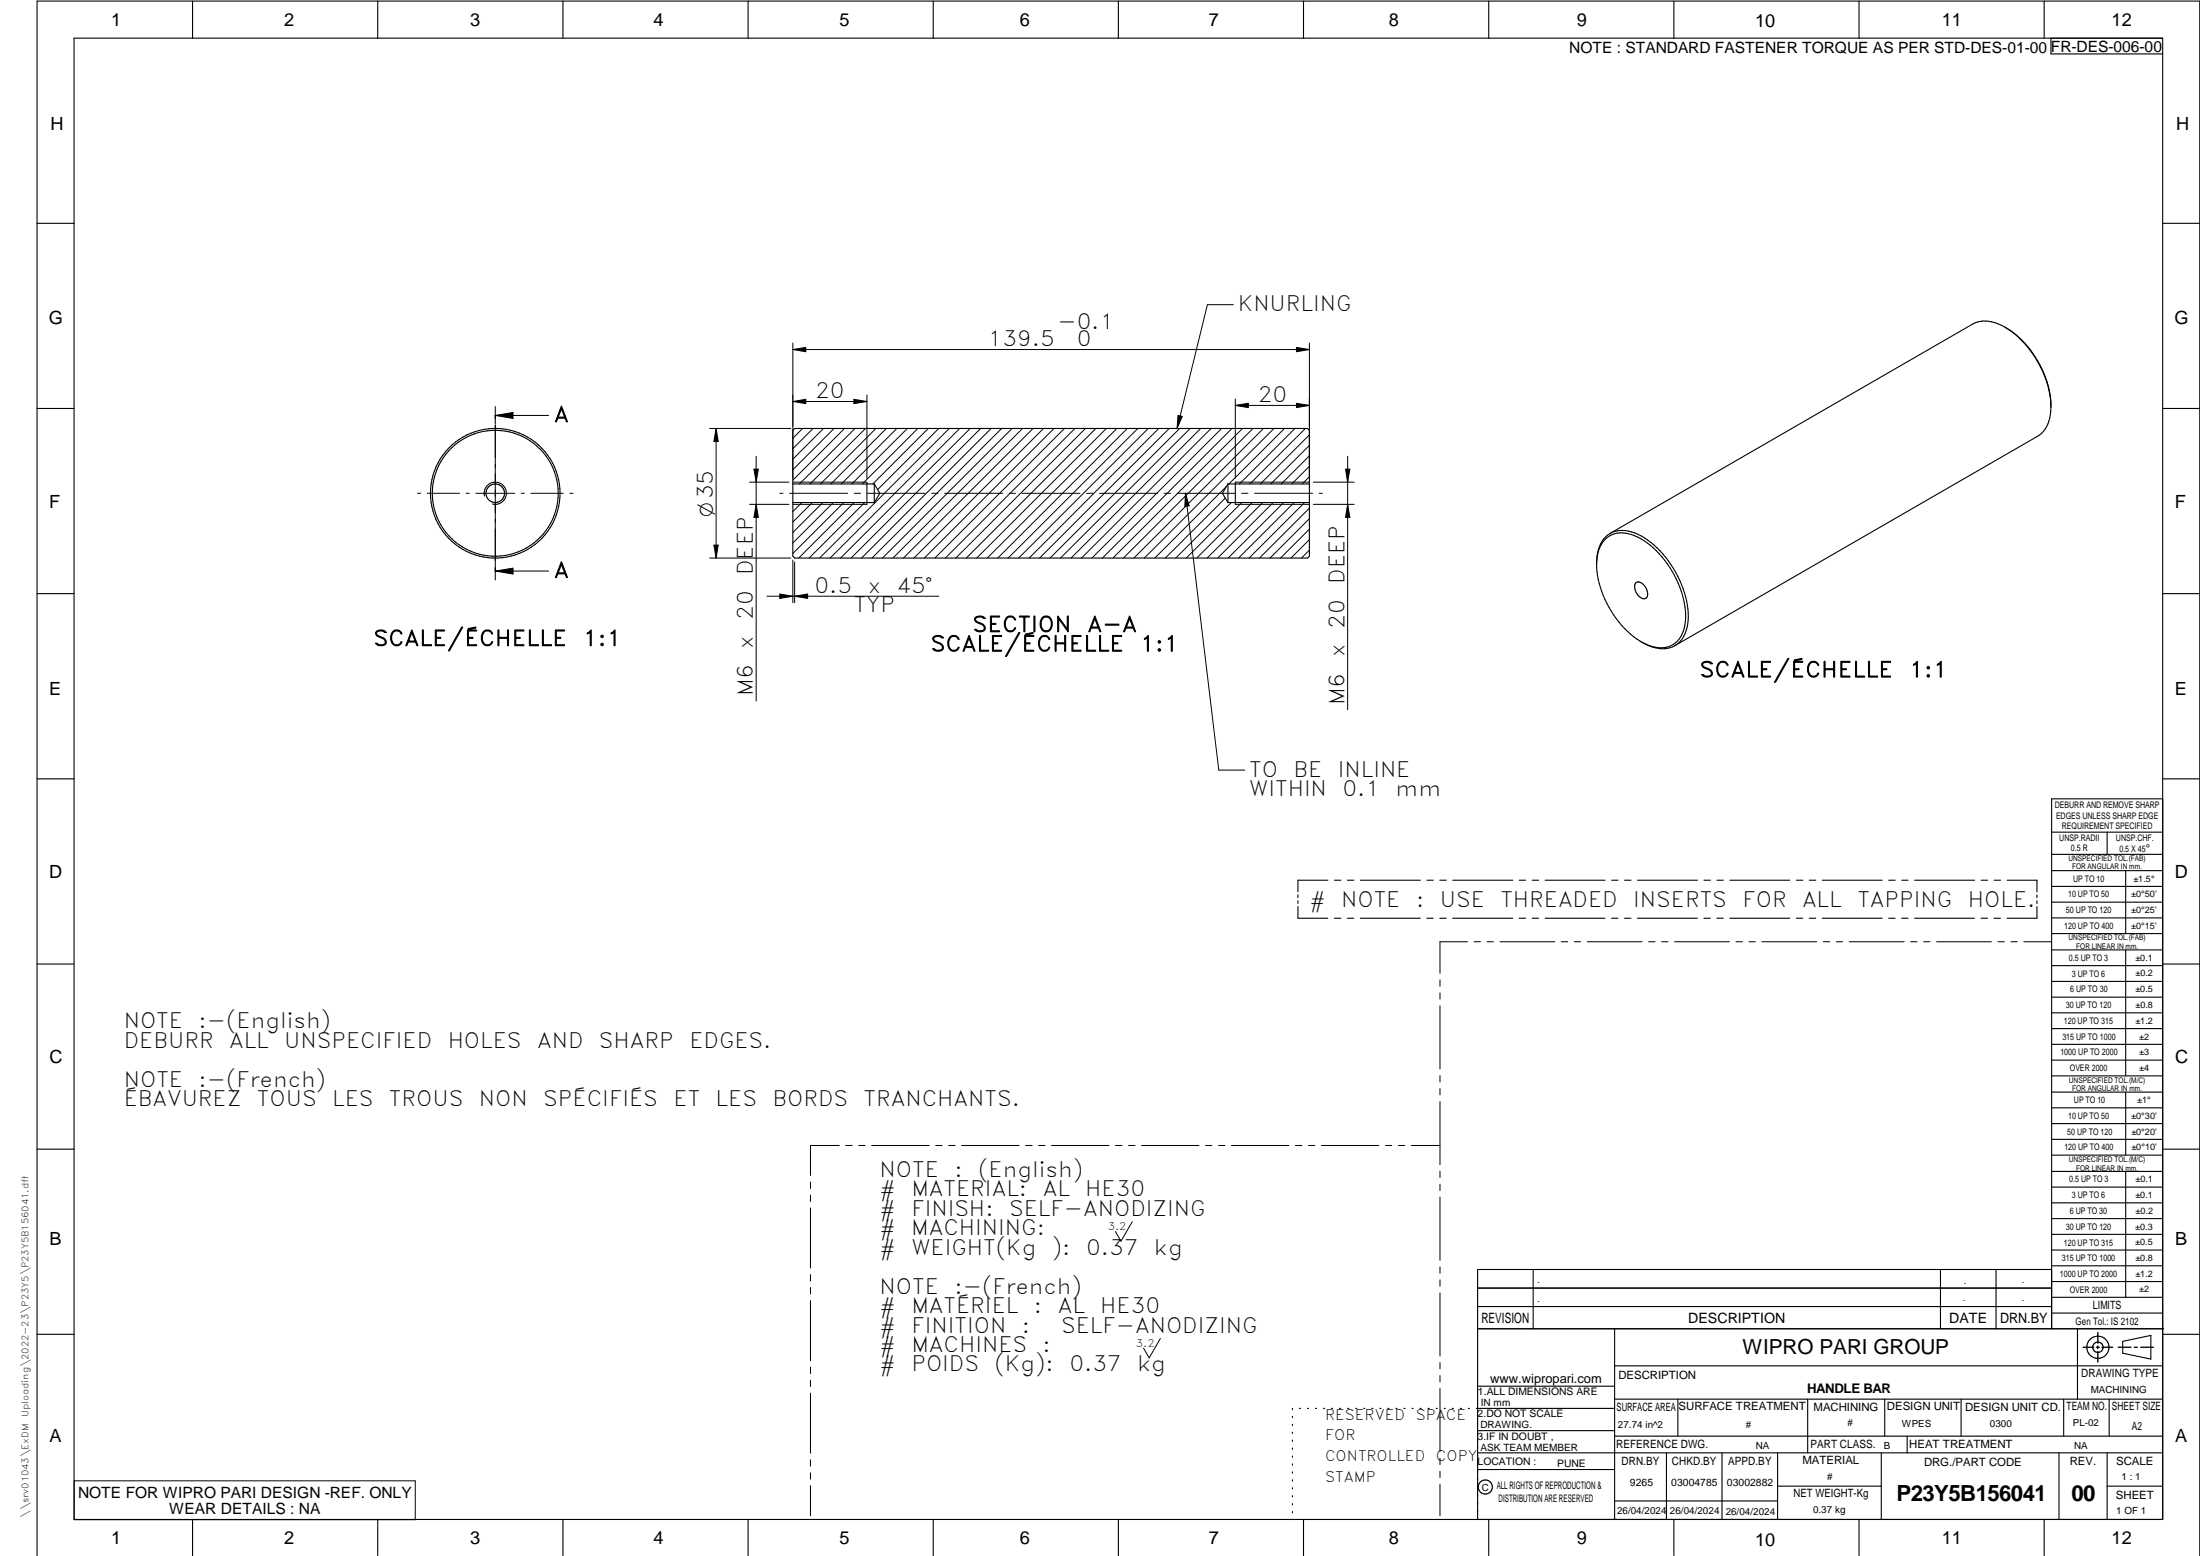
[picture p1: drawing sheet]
<svg xmlns="http://www.w3.org/2000/svg" width="594mm" height="420mm" viewBox="0 0 594 420" stroke-linecap="round" stroke-linejoin="round" font-family="sans-serif">
<g fill="none" stroke="#000" stroke-width=".3">
<path d="M20 10.3h564v400h-564zM52 .3v10M102 .3v10M152 .3v10M202 .3v10M252 .3v10M302 .3v10M352 .3v10M402 .3v10M452 .3v10M502 .3v10M552 .3v10"/>
<path d="M553.8 10.3v4.3h30.2M10 60.3h10M584 60.3h10M541.8 88.6l1.7 1.1M543.8 90a28.4 28.4 0 0 1 9.9 18M10 110.3h10M214.6 115.7h138.5l.5 .5v34l-.5 .5h-138.5l-.5-.5v-34zM553.8 108.4v1M584 110.3h10M214.1 130.7h22M214.1 135.7h22M234.1 130.2v6"/>
<path d="M236.1 130.7l1.5 2.5-1.5 2.5M236.1 130.7v5M331.6 130.7h22M331.6 135.7h22M331.6 130.7l-1.5 2.5 1.5 2.5M331.6 130.7v5M333.6 130.2v6M431.1 152.5a9.2 9.2 0 0 1 3.6-8.4 8.4 8.4 0 0 1 8.5 .6 27 27 0 0 1 12.7 22.8 8.2 8.2 0 0 1-3.6 6.8M433.6 145.5a7.4 7.4 0 0 1 8.6-.5 26.1 26.1 0 0 1 13 22 7.7 7.7 0 0 1-4.5 7.6 10.6 10.6 0 0 1-9.6-2.7 26.6 26.6 0 0 1-9.9-20.5 8.8 8.8 0 0 1 2.4-5.9zM434.8 144l97.9-56.5a9.1 9.1 0 0 1 9.4 1.3 26.1 26.1 0 0 1 11.7 22.2 8.1 8.1 0 0 1-3.6 6.8l-97.9 56.5M441.7 157.4a1.62 1.62 0 0 1 2.3 .7 2.53 2.53 0 0 1 .4 3.5 2.54 2.54 0 0 1-2.8-2.1l-.2-1.2zM10 160.3h10"/>
<path d="M443.2 173.3a9 9 0 0 0 9.1 1M584 160.3h10M10 210.3h10M584 215.7h-30v143.1M584 210.3h10M358.6 237.7h-8.1v3.1M360.4 237.7h1.7M363.8 237.7h1.8M367.4 237.7h16.1M385.3 237.7h1.7M388.8 237.7h1.7M392.3 237.7h16.2"/>
<path d="M410.2 237.7h1.8M413.8 237.7h1.7M417.3 237.7h16.1M435.2 237.7h1.7M438.7 237.7h1.7M442.2 237.7h16.2M460.1 237.7h1.8M463.6 237.7h1.8M467.1 237.7h16.2M485.1 237.7h1.7M488.6 237.7h1.7M492.1 237.7h16.2"/>
<path d="M510 237.7h1.8M513.5 237.7h1.8M517 237.7h16.2M535 237.7h1.7M538.5 237.7h1.7M542 237.7h8.1v3.1M554 230.7h30M554 224.7h30M554 235.1h30M554 239.4h30M569 224.7v6M574 235.1v17"/>
<path d="M350.5 244.8v3.1h8.1M350.5 241.6v.8M350.5 243.2v.8M360.3 247.9h1.8M363.8 247.9h1.8M367.3 247.9h16.2M385.3 247.9h1.7M388.8 247.9h1.7M392.3 247.9h16.2M410.2 247.9h1.8M413.7 247.9h1.8M417.2 247.9h16.2"/>
<path d="M435.2 247.9h1.7M438.7 247.9h1.7M442.2 247.9h16.2M460.1 247.9h1.7M463.6 247.9h1.7M467.1 247.9h16.2M485.1 247.9h1.7M488.6 247.9h1.7M492.1 247.9h16.1M510 247.9h1.7M513.5 247.9h1.7M517 247.9h16.2"/>
<path d="M535 247.9h1.7M538.5 247.9h1.7M550.1 241.6v.8M550.1 243.2v.8M550.1 244.8v3.1h-8.1M554 243.6h30M554 247.9h30M554 252.1h30M554 256.5h30M574 256.5v34M10 260.3h10M554 260.8h30"/>
<path d="M554 265h30M554 269.3h30M554 273.5h30M554 277.7h30M584 260.3h10M554 282h30M554 286.3h30M554 290.5h30M554 294.9h30M554 299.1h30M574 294.9v17M10 310.3h10"/>
<path d="M554 303.4h30M554 307.7h30M554 311.9h30M554 316.3h30M574 316.3v34M584 310.3h10M554 320.5h30M554 324.8h30M554 329.1h30M554 333.3h30M554 337.5h30M399 358.8h185.3"/>
<path d="M399 352.8h155M399 347.8h155M414 342.8v16M436 358.8v51.5M524 342.8v16M539 342.8v16M554 342.8h-155v67.5M554 341.8h30M554 346.1h30M554 350.3h30M554 354.6h30M561 358.8v19"/>
<path d="M10 360.3h10M399 374.3h37M436 368.8h148M436 377.8h148M453.1 377.8v10M488.1 377.8v14.5M508.9 377.8v10M529.6 377.8v10M557.3 377.8v10M569.5 377.8v10M573.2 362.2l7.6-1.6v6.4l-7.6-1.6zM584 360.3h10"/>
<path d="M349 380.3v.3M349 382.4v.4M349 384.6v.3M349 386.7v.4M349 388.9v.3M349 391v.4M349 393.2v.3M349 395.3v.3M349 397.4v.4M349 399.6v.3M350.9 380.3h.3M353 380.3h.3"/>
<path d="M355.2 380.3h.3M357.4 380.3h.3M359.6 380.3h.3M361.7 380.3h.3M363.9 380.3h.3M366.1 380.3h.3M368.3 380.3h.3M370.4 380.3h.3M372.6 380.3h.3M374.8 380.3h.3M376.9 380.3h.4M379.1 380.3h.3"/>
<path d="M381.3 380.3h.3M383.4 380.3h.4M385.6 380.3h.4M387.8 380.3h.3M390 380.3h.3M392.1 380.3h.4M394.3 380.3h.4M396.5 380.3h.3M399 396.8h37M399 392.3h185M399 386.3h37M436 387.8h148"/>
<path d="M436 380.3h-37.3M450 392.3v18M465 392.3v18M480 392.3v18M508 392.3v18M515 387.8v4.5M556 392.3v18M569 392.3v18M52 410.3v9.8M102 410.3v9.8M152 410.3v9.8M202 410.3v9.8"/>
<path d="M252 410.3v9.8M302 410.3v9.8M349 401.7v.4M349 403.9v.3M349 406v.4M349 408.2v.3M352 410.3v9.8M402 410.3v9.8M436 405.3h44M452 410.3v9.8M480 401.3h28M502 410.3v9.8"/>
<path d="M552 410.3v9.8M569 401.3h15M10 420.1v-419.8h584v419.8"/>
<circle cx="133.7" cy="133.2" r="17.5"/>
<circle cx="133.7" cy="133.2" r="2.5"/>
<circle cx="133.7" cy="133.2" r="17"/>
<circle cx="566.5" cy="363.8" r="1.4"/>
<circle cx="566.5" cy="363.8" r="3"/>
<circle cx="401.1" cy="401.5" r="1.91"/>
</g>
<g fill="none" stroke="#000" stroke-width=".27">
<path d="M214.1 92.6v36.5M214.1 94.4h139.5M214.1 94.4l3.5-.6v1.2zM333.1 82.3h-7.1l-8.1 33.4M350.1 93.8l3.5 .6-3.5 .6zM353.6 92.6v36.5M133.7 112.2l4.8-.8v1.6zM133.7 109.8v4.8M133.7 114.8v36.8M133.7 112.2h14.4M191.6 115.7h21.9M193.4 115.7v35"/>
<path d="M193.4 115.7l.5 3.5h-1.1zM214.1 108.4l3.5-.6v1.2zM214.1 108.4h20M216.7 115.7l-2.6 2.6M219.6 115.7l-5.5 5.5M222.4 115.7l-8.3 8.3M225.2 115.7l-11.1 11.1M228 115.7l-13.9 13.9M230.6 107.8l3.5 .6-3.5 .6zM230.9 115.7l-15 15M233.7 115.7l-15 15M234.1 106.7v22.4"/>
<path d="M236.5 115.7l-15 15M239.4 115.7l-15 15M242.2 115.7l-15 15M245 115.7l-15 15M247.9 115.7l-15.1 15M250.7 115.7l-15 15M253.5 115.7l-16.5 16.5M256.3 115.7l-35 35M259.2 115.7l-35 35M262 115.7l-35 35M264.8 115.7l-35 35M267.6 115.7l-34.9 35"/>
<path d="M270.5 115.7l-35 35M273.3 115.7l-35 35M276.1 115.7l-35 35M279 115.7l-35 35M281.8 115.7l-35 35M284.6 115.7l-35 35M287.4 115.7l-35 35M290.3 115.7l-35 35M293.1 115.7l-35 35M295.9 115.7l-35 35M298.8 115.7l-35 35M301.6 115.7l-35 35"/>
<path d="M304.4 115.7l-35 35M307.2 115.7l-35 35M310.1 115.7l-35 35M312.9 115.7l-35 35M315.7 115.7l-35 35M318.1 112.2l1.2 .2-1.4 3.3zM318.6 115.7l-35 35M321.4 115.7l-35 35M324.2 115.7l-35 35M327 115.7l-34.9 35M329.9 115.7l-35 35M332.7 115.7l-35 35"/>
<path d="M333.6 107.7v21.4M333.6 109.5l3.5-.6v1.2zM333.6 109.5h20M335.5 115.7l-35 35M338.4 115.7l-35 35M341.2 115.7l-35 35M344 115.7l-35 35M346.9 115.7l-15.1 15M349.7 115.7l-15 15M350.1 108.9l3.5 .6-3.5 .6zM352.5 115.7l-15 15M353.6 117.4l-13.3 13.3"/>
<path d="M112.7 133.2h.9M115.4 133.2h8.7M125.9 133.2h.8M128.5 133.2h10.5M130.8 134a3 3 0 0 1 2.7-3.8 3 3 0 0 1 3.2 3.2 3 3 0 0 1-3.7 2.7M140.7 133.2h.9M143.4 133.2h8.7M153.9 133.2h.8M202.4 136.2h10.6M202.4 130.2h10.6M203.6 126.7h1.2l-.6 3.5zM204.2 136.2l.6 3.5h-1.2z"/>
<path d="M204.2 123.2v66.1M210.6 133.2h.8M213.2 133.2h15.7M214.1 136.2h20M214.1 130.2h20M216.5 135.7l-2.4 2.4M219.4 135.7l-5.3 5.3M222.2 135.7l-8.1 8.1M225 135.7l-10.9 10.9M227.9 135.7l-13.8 13.8M230.6 133.2h1.8M230.7 135.7l-15 15"/>
<path d="M233.5 135.7l-15 15M234.1 133.2h15.7M251.6 133.2h1.7M255.1 133.2h15.6M272.5 133.2h1.7M276 133.2h15.6M293.4 133.2h1.8M296.9 133.2h15.7M314.4 133.2h1.7M317.9 133.2h15.6M320.1 133.2l9 74.7h7M320.1 133.2l1 3.4-1.2 .1z"/>
<path d="M330.9 134.5l-16.2 16.2M331.2 131.3l-19.4 19.4M332.5 135.7l-15 15M333.6 136.2h20M333.6 130.2h20M335.3 133.2h1.7M335.3 135.7l-15 15M338.2 135.7l-15 15M338.8 133.2h15.7M341 135.7l-15 15M343.8 135.7l-15 15M346.6 135.7l-15 15"/>
<path d="M349.5 135.7l-15 15M352.3 135.7l-15 15M353.6 120.3l-10.5 10.4M353.6 123.1l-7.6 7.6M353.6 125.9l-4.8 4.8M353.6 137.2l-13.5 13.5M353.6 128.7l-2 2M354.6 136.2h11.1M354.6 130.2h11.1M356.2 133.2h.9M363.3 126.7h1.2l-.6 3.5zM363.9 123.2v68.4"/>
<path d="M363.9 136.2l.6 3.5h-1.2zM133.7 151.8v4.8M133.7 154.2h14.4M133.7 154.2l4.8-.8v1.6zM191.6 150.7h21.9M192.8 147.2h1.1l-.5 3.5zM214.1 151.2v11.6M214.6 151.7v11.1M353.6 148.5l-2.2 2.2M353.6 145.7l-5 5M353.6 142.9l-7.8 7.8M353.6 140.1l-10.6 10.6"/>
<path d="M207.1 161h46.4M210.6 160.4l3.5 .6-3.5 .6zM214.6 161l3.5-.6v1.2zM396.3 254.3h-7.5v8.5M398 254.3h1.8M401.5 254.3h1.8M405 254.3h14.9M421.6 254.3h1.7M425.1 254.3h1.7M428.6 254.3h14.8M445.2 254.3h1.7M448.7 254.3h1.7"/>
<path d="M452.2 254.3h14.8M468.8 254.3h1.7M472.3 254.3h1.7M475.8 254.3h14.8M492.4 254.3h1.7M495.9 254.3h1.7M499.4 254.3h14.8M515.9 254.3h1.8M519.4 254.3h1.8M522.9 254.3h14.9M539.5 254.3h1.7M543 254.3h1.7"/>
<path d="M546.5 254.3h7.4M388.8 264.6v1.7M388.8 268.1v1.7M388.8 271.6v17M388.8 290.4v1.8M388.8 293.9v1.8M388.8 297.4v17.1M218.9 319.2v1.7M226.6 309.3h-7.7v8.1M228.4 309.3h1.7M231.9 309.3h1.7M235.4 309.3h15.5"/>
<path d="M252.7 309.3h1.7M256.2 309.3h1.7M259.7 309.3h15.5M277 309.3h1.7M280.5 309.3h1.7M284 309.3h15.5M301.2 309.3h1.8M304.8 309.3h1.7M308.2 309.3h15.6M325.5 309.3h1.8M329 309.3h1.8M332.5 309.3h15.6"/>
<path d="M349.8 309.3h1.8M353.3 309.3h1.7M356.8 309.3h15.5M374.1 309.3h1.7M377.6 309.3h1.7M381.1 309.3h7.7M388.8 316.3v1.7M388.8 319.8v1.7M218.9 322.7v1.7M218.9 326.2v16.2M305.7 329.9l-3 5.3-1.5-2.7M388.8 323.3v17"/>
<path d="M218.9 344.2v1.7M218.9 347.7v1.7M218.9 351.2v16.2M388.8 342.1v1.7M388.8 345.6v1.7M388.8 349.1v17.1M218.9 369.2v1.7M218.9 372.7v1.7M218.9 376.2v16.2M313.3 361.4l-3 5.3-1.5-2.7M388.8 367.9v1.8M388.8 371.4v1.7"/>
<path d="M388.8 374.9v17.1M20 399.9h92.1v10.5h-92.1zM218.9 394.2v1.7M218.9 397.7v1.7M388.8 393.8v1.7M388.8 397.3v1.7M218.9 401.2v8.1M388.8 400.8v8.5"/>
</g>
<path d="M566.5 359.8v2.9M562.5 363.8h2.9M566.1 363.8h.8M566.5 363.5v.7M566.5 364.9v2.9M567.6 363.8h2.9M572 363.8h3.4M576.3 363.8h.9M578.1 363.8h3.4" fill="none" stroke="#000" stroke-width=".36"/>
<g fill="#000">
<path d="M214.1 94.4l3.5-.6v1.2zM350.1 93.8l3.5 .6-3.5 .6zM133.7 112.2l4.8-.8v1.6zM193.4 115.7l.5 3.5h-1.1zM214.1 108.4l3.5-.6v1.2zM230.6 107.8l3.5 .6-3.5 .6zM318.1 112.2l1.2 .2-1.4 3.3zM333.6 109.5l3.5-.6v1.2zM350.1 108.9l3.5 .6-3.5 .6zM203.6 126.7h1.2l-.6 3.5zM204.2 136.2l.6 3.5h-1.2zM320.1 133.2l1 3.4-1.2 .1z"/>
<path d="M363.3 126.7h1.2l-.6 3.5zM363.9 136.2l.6 3.5h-1.2zM133.7 154.2l4.8-.8v1.6zM192.8 147.2h1.1l-.5 3.5zM210.6 160.4l3.5 .6-3.5 .6zM214.6 161l3.5-.6v1.2z"/>
</g>
<g font-size="6">
<text x="512.1" y="405.2">P23Y5B156041</text>
<text x="559.4" y="405.2">00</text>
</g>
<g font-size="5.7">
<text x="285.6" y="89">-0.1</text>
<text x="334.3" y="84">KNURLING</text>
<text x="266.8" y="93.5">139.5</text>
<text x="290.7" y="93.5">0</text>
<text x="220.1" y="107.5">20</text>
<text x="149.6" y="113.9">A</text>
<text x="339.6" y="108.6">20</text>
<text x="149.6" y="156">A</text>
<text x="203.3" y="155.3" transform="rotate(-90 203.3 155.3)">DEEP</text>
<text x="220" y="160.1">0.5</text>
<text x="234.3" y="160.1">x</text>
<text x="242.1" y="160.1">45°</text>
<text x="363" y="157.7" transform="rotate(-90 363 157.7)">DEEP</text>
<text x="203.3" y="167.4" transform="rotate(-90 203.3 167.4)">20</text>
<text x="230.5" y="165.4">TYP</text>
<text x="262.6" y="170.6">SECTION</text>
<text x="293.6" y="170.6">A-A</text>
<text x="363" y="169.7" transform="rotate(-90 363 169.7)">20</text>
<text x="100.9" y="174.4">SCALE/ÉCHELLE</text>
<text x="157.4" y="174.4">1:1</text>
<text x="203.3" y="175.2" transform="rotate(-90 203.3 175.2)">x</text>
<text x="251.3" y="175.9">SCALE/ÉCHELLE</text>
<text x="307.9" y="175.9">1:1</text>
<text x="363" y="177.5" transform="rotate(-90 363 177.5)">x</text>
<text x="459" y="182.8">SCALE/ÉCHELLE</text>
<text x="515.5" y="182.8">1:1</text>
<text x="203.3" y="188.1" transform="rotate(-90 203.3 188.1)">M6</text>
<text x="363" y="190.4" transform="rotate(-90 363 190.4)">M6</text>
<text x="337.3" y="209.7">TO</text>
<text x="349.3" y="209.7">BE</text>
<text x="361.3" y="209.7">INLINE</text>
<text x="337.3" y="214.9">WITHIN</text>
<text x="362.5" y="214.9">0.1</text>
<text x="376.9" y="214.9">mm</text>
<text x="353.6" y="244.9">#</text>
<text x="362.2" y="244.9">NOTE</text>
<text x="382.4" y="244.9">:</text>
<text x="388.8" y="244.9">USE</text>
<text x="405.1" y="244.9">THREADED</text>
<text x="441" y="244.9">INSERTS</text>
<text x="470.5" y="244.9">FOR</text>
<text x="486.6" y="244.9">ALL</text>
<text x="501.5" y="244.9">TAPPING</text>
<text x="531.4" y="244.9">HOLE.</text>
<text x="33.4" y="277.6">NOTE</text>
<text x="53.6" y="277.6">:-(English)</text>
<text x="33.4" y="282.9">DEBURR</text>
<text x="61.9" y="282.9">ALL</text>
<text x="76.7" y="282.9">UNSPECIFIED</text>
<text x="120.9" y="282.9">HOLES</text>
<text x="145" y="282.9">AND</text>
<text x="161.7" y="282.9">SHARP</text>
<text x="186.1" y="282.9">EDGES.</text>
<text x="33.4" y="293.4">NOTE</text>
<text x="53.6" y="293.4">:-(French)</text>
<text x="33.4" y="298.6">ÉBAVUREZ</text>
<text x="69.4" y="298.6">TOUS</text>
<text x="89.7" y="298.6">LES</text>
<text x="105" y="298.6">TROUS</text>
<text x="129.3" y="298.6">NON</text>
<text x="146.7" y="298.6">SPÉCIFIÉS</text>
<text x="181.8" y="298.6">ET</text>
<text x="193.3" y="298.6">LES</text>
<text x="208.6" y="298.6">BORDS</text>
<text x="233.2" y="298.6">TRANCHANTS.</text>
<text x="237.5" y="317.8">NOTE</text>
<text x="257.7" y="317.8">:</text>
<text x="264.2" y="317.8">(English)</text>
<text x="237.5" y="323.1">#</text>
<text x="246.1" y="323.1">MATERIAL:</text>
<text x="281.6" y="323.1">AL</text>
<text x="293.1" y="323.1">HE30</text>
<text x="237.5" y="328.3">#</text>
<text x="246.1" y="328.3">FINISH:</text>
<text x="272.5" y="328.3">SELF-ANODIZING</text>
<text x="237.5" y="333.6">#</text>
<text x="246.1" y="333.6">MACHINING:</text>
<text x="237.5" y="338.8">#</text>
<text x="246.1" y="338.8">WEIGHT(Kg</text>
<text x="284" y="338.8">):</text>
<text x="293.3" y="338.8">0.37</text>
<text x="311.6" y="338.8">kg</text>
<text x="237.5" y="349.3">NOTE</text>
<text x="257.7" y="349.3">:-(French)</text>
<text x="237.5" y="354.6">#</text>
<text x="237.5" y="359.8">#</text>
<text x="246.1" y="354.6">MATÉRIEL</text>
<text x="246.1" y="359.8">FINITION</text>
<text x="275.9" y="359.8">:</text>
<text x="279.2" y="354.6">:</text>
<text x="285.6" y="354.6">AL</text>
<text x="286.5" y="359.8">SELF-ANODIZING</text>
<text x="297.1" y="354.6">HE30</text>
<text x="237.5" y="365.1">#</text>
<text x="246.1" y="365.1">MACHINES</text>
<text x="281.6" y="365.1">:</text>
<text x="237.5" y="370.3">#</text>
<text x="246.1" y="370.3">POIDS</text>
<text x="268.6" y="370.3">(Kg):</text>
<text x="288.8" y="370.3">0.37</text>
<text x="307.1" y="370.3">kg</text>
</g>
<text font-size="5.6" x="470.5" y="365.5">WIPRO PARI GROUP</text>
<text font-size="5.4" x="192.5" y="139.5" transform="rotate(-90 192.5 139.5)">O35</text>
<g font-size="4.9">
<text x="30" y="7">1</text>
<text x="76.7" y="7">2</text>
<text x="127" y="7">3</text>
<text x="176.5" y="7">4</text>
<text x="226.7" y="7">5</text>
<text x="275.4" y="7">6</text>
<text x="326.4" y="7">7</text>
<text x="375" y="7">8</text>
<text x="425.8" y="7">9</text>
<text x="473.9" y="7.4">10</text>
<text x="524.3" y="7">11</text>
<text x="570.2" y="7">12</text>
<text x="13.6" y="35.2">H</text>
<text x="587.6" y="35.2">H</text>
<text x="13.2" y="87.5">G</text>
<text x="587.2" y="87.5">G</text>
<text x="13.3" y="137.1">F</text>
<text x="587.3" y="137.1">F</text>
<text x="13.3" y="187.6">E</text>
<text x="587.3" y="187.6">E</text>
<text x="13.3" y="237">D</text>
<text x="587.3" y="237">D</text>
<text x="13.4" y="287.1">C</text>
<text x="587.4" y="287.1">C</text>
<text x="13.4" y="336.3">B</text>
<text x="587.4" y="336.3">B</text>
<text x="13.4" y="389.3">A</text>
<text x="587.4" y="389.3">A</text>
<text x="30" y="417">1</text>
<text x="76.7" y="417">2</text>
<text x="127" y="417">3</text>
<text x="176.5" y="417">4</text>
<text x="226.7" y="417">5</text>
<text x="275.4" y="417">6</text>
<text x="326.4" y="417">7</text>
<text x="375" y="417">8</text>
<text x="425.8" y="417">9</text>
<text x="473.9" y="417.4">10</text>
<text x="524.3" y="417">11</text>
<text x="570.2" y="417">12</text>
</g>
<g font-size="4.2">
<text x="423.7" y="14.3">NOTE : STANDARD FASTENER TORQUE AS PER STD-DES-01-00</text>
<text x="553.8" y="14">FR-DES-006-00</text>
<text x="21.1" y="404.4">NOTE FOR WIPRO PARI DESIGN -REF. ONLY</text>
<text x="45.7" y="408.9">WEAR DETAILS : NA</text>
</g>
<g font-size="3.9">
<text x="357.8" y="383.4">RESERVED</text>
<text x="382.3" y="383.4">SPACE</text>
<text x="357.8" y="388.9">FOR</text>
<text x="357.8" y="394.5">CONTROLLED</text>
<text x="387.8" y="394.5">COPY</text>
<text x="357.8" y="400.1">STAMP</text>
</g>
<g font-size="3.8">
<text x="400.1" y="357.1">REVISION</text>
<text x="455.9" y="357.1">DESCRIPTION</text>
<text x="526.4" y="357.1">DATE</text>
<text x="540.1" y="357.1">DRN.BY</text>
</g>
<text font-size="3.6" x="488" y="376.2">HANDLE BAR</text>
<text font-size="3.5" x="402.4" y="373.3">www.wipropari.com</text>
<g font-size="3.1">
<text x="565.2" y="353.5">LIMITS</text>
<text x="562" y="371.7">DRAWING TYPE</text>
<text x="437" y="372.3">DESCRIPTION</text>
<text x="436.5" y="380.9">SURFACE AREA</text>
<text x="453.3" y="380.9">SURFACE TREATMENT</text>
<text x="489.7" y="380.9">MACHINING</text>
<text x="509.5" y="380.9">DESIGN UNIT</text>
<text x="530.6" y="380.9">DESIGN UNIT CD.</text>
<text x="558" y="380.7">TEAM NO.</text>
<text x="570.3" y="380.7">SHEET SIZE</text>
<text x="575.6" y="386.1">A2</text>
<text x="436.4" y="391.1">REFERENCE DWG.</text>
<text x="437.9" y="395.5">DRN.BY</text>
<text x="451.5" y="395.5">CHKD.BY</text>
<text x="466.6" y="395.5">APPD.BY</text>
<text x="486.7" y="395.4">MATERIAL</text>
<text x="488.9" y="391">PART CLASS.</text>
<text x="515.6" y="391">HEAT TREATMENT</text>
<text x="519.6" y="395.9">DRG./PART CODE</text>
<text x="558.9" y="395.6">REV.</text>
<text x="571.4" y="395.6">SCALE</text>
<text x="484.3" y="404.3">NET WEIGHT-Kg</text>
<text x="571.4" y="404.7">SHEET</text>
</g>
<text font-size="3" x="579.5" y="230.1">°</text>
<g font-size="2.8">
<text x="299.1" y="332.1">3.2</text>
<text x="560.5" y="357.7">Gen Tol.: IS 2102</text>
<text x="306.7" y="363.6">3.2</text>
<text x="399.1" y="376.7">1.ALL DIMENSIONS ARE</text>
<text x="399" y="382.7">2.DO NOT SCALE</text>
<text x="399" y="388.7">3.IF IN DOUBT ,</text>
<text x="399" y="395.5">LOCATION :</text>
<text x="420.5" y="396">PUNE</text>
<text x="440.2" y="401.3">9265</text>
<text x="451.3" y="401.2">03004785</text>
<text x="466.3" y="401.3">03002882</text>
<text x="404.2" y="402">ALL RIGHTS OF REPRODUCTION &amp;</text>
<text x="404.7" y="405.4">DISTRIBUTION ARE RESERVED</text>
</g>
<g font-size="2.7">
<text x="564.6" y="376.2">MACHINING</text>
<text x="399.9" y="379.7">IN mm</text>
<text x="399.8" y="385.7">DRAWING.</text>
<text x="436.9" y="385.5">27.74 in^2</text>
<text x="471.4" y="385.6">#</text>
<text x="498.9" y="385.1">#</text>
<text x="513.6" y="385.3">WPES</text>
<text x="537.3" y="385.2">0300</text>
<text x="559.7" y="385.2">PL-02</text>
<text x="399.8" y="391.8">ASK TEAM MEMBER</text>
<text x="474.1" y="391.2">NA</text>
<text x="508.7" y="391.2">B</text>
<text x="560.1" y="391.2">NA</text>
<text x="493.4" y="399.6">#</text>
<text x="572.9" y="399.8">1 : 1</text>
<text x="400.1" y="402.5">C</text>
<text x="436.7" y="408.7">26/04/2024</text>
<text x="450.9" y="408.8">26/04/2024</text>
<text x="466" y="409">26/04/2024</text>
<text x="489.6" y="408.5">0.37 kg</text>
<text x="571.5" y="408.7">1 OF 1</text>
</g>
<g font-size="2.5">
<text x="559.2" y="229.9">0.5 R</text>
<text x="572.3" y="230.1">0.5 X 45</text>
<text x="559.4" y="323.5">3 UP TO 6</text>
<text x="558.9" y="327.8">6 UP TO 30</text>
<text x="557.8" y="332">30 UP TO 120</text>
<text x="415.2" y="346.4">.</text>
<text x="530.3" y="346.6">.</text>
<text x="545.9" y="346.4">.</text>
<text x="415.2" y="351.5">.</text>
<text x="530.1" y="351.3">.</text>
<text x="545.9" y="351.4">.</text>
</g>
<g font-size="2.4">
<text x="554.9" y="218.3">DEBURR AND REMOVE SHARP</text>
<text x="555.2" y="221.1">EDGES UNLESS SHARP EDGE</text>
<text x="556.1" y="227.2">UNSP.RADII</text>
<text x="556.8" y="223.8">REQUIREMENT SPECIFIED</text>
<text x="571.4" y="227">UNSP.CHF.</text>
<text x="559.8" y="238">UP TO 10</text>
<text x="576.1" y="238.1">±1.5°</text>
<text x="558.5" y="242.3">10 UP TO 50</text>
<text x="575.5" y="242.3">±0°50'</text>
<text x="557.4" y="250.8">120 UP TO 400</text>
<text x="557.9" y="246.5">50 UP TO 120</text>
<text x="575.5" y="250.8">±0°15'</text>
<text x="575.5" y="246.6">±0°25'</text>
<text x="558.7" y="259.4">0.5 UP TO 3</text>
<text x="559.5" y="263.7">3 UP TO 6</text>
<text x="576.6" y="259.4">±0.1</text>
<text x="576.6" y="263.7">±0.2</text>
<text x="559" y="268">6 UP TO 30</text>
<text x="576.6" y="268">±0.5</text>
<text x="557.9" y="272.2">30 UP TO 120</text>
<text x="576.6" y="272.2">±0.8</text>
<text x="556.9" y="280.7">315 UP TO 1000</text>
<text x="557.3" y="276.5">120 UP TO 315</text>
<text x="576.6" y="276.5">±1.2</text>
<text x="577.7" y="280.7">±2</text>
<text x="556.4" y="284.9">1000 UP TO 2000</text>
<text x="577.6" y="285">±3</text>
<text x="558.9" y="289.2">OVER 2000</text>
<text x="577.7" y="289.3">±4</text>
<text x="560" y="297.9">UP TO 10</text>
<text x="577.1" y="297.9">±1°</text>
<text x="558.5" y="302.1">10 UP TO 50</text>
<text x="575.5" y="302.2">±0°30'</text>
<text x="557.5" y="310.6">120 UP TO 400</text>
<text x="558.2" y="306.4">50 UP TO 120</text>
<text x="575.5" y="310.6">±0°10'</text>
<text x="575.5" y="306.4">±0°20'</text>
<text x="558.8" y="319.2">0.5 UP TO 3</text>
<text x="576.6" y="323.5">±0.1</text>
<text x="576.6" y="319.3">±0.1</text>
<text x="576.7" y="327.8">±0.2</text>
<text x="576.6" y="332">±0.3</text>
<text x="556.8" y="340.6">315 UP TO 1000</text>
<text x="557.3" y="336.3">120 UP TO 315</text>
<text x="576.6" y="336.3">±0.5</text>
<text x="576.6" y="340.6">±0.8</text>
<text x="556.2" y="344.8">1000 UP TO 2000</text>
<text x="576.6" y="344.8">±1.2</text>
<text x="558.9" y="349">OVER 2000</text>
<text x="577.7" y="349">±2</text>
<text x="7.7" y="382.7" transform="rotate(-90 7.7 382.7)">Uploading\2022-23\P23Y5\P23Y5B156041.dft</text>
<text x="7.7" y="409.9" transform="rotate(-90 7.7 409.9)">\\srv01043\ExDM</text>
</g>
<g font-size="2.1">
<text x="558.6" y="232.4">UNSPECIFIED TOL.(FAB)</text>
<text x="559.5" y="234.8">FOR ANGULAR IN mm.</text>
<text x="558.6" y="254">UNSPECIFIED TOL.(FAB)</text>
<text x="560.7" y="256.3">FOR LINEAR IN mm.</text>
<text x="558.7" y="292.4">UNSPECIFIED TOL.(M/C)</text>
<text x="559.6" y="294.7">FOR ANGULAR IN mm.</text>
<text x="558.7" y="313.8">UNSPECIFIED TOL.(M/C)</text>
<text x="560.6" y="316.2">FOR LINEAR IN mm.</text>
</g>
</svg>
